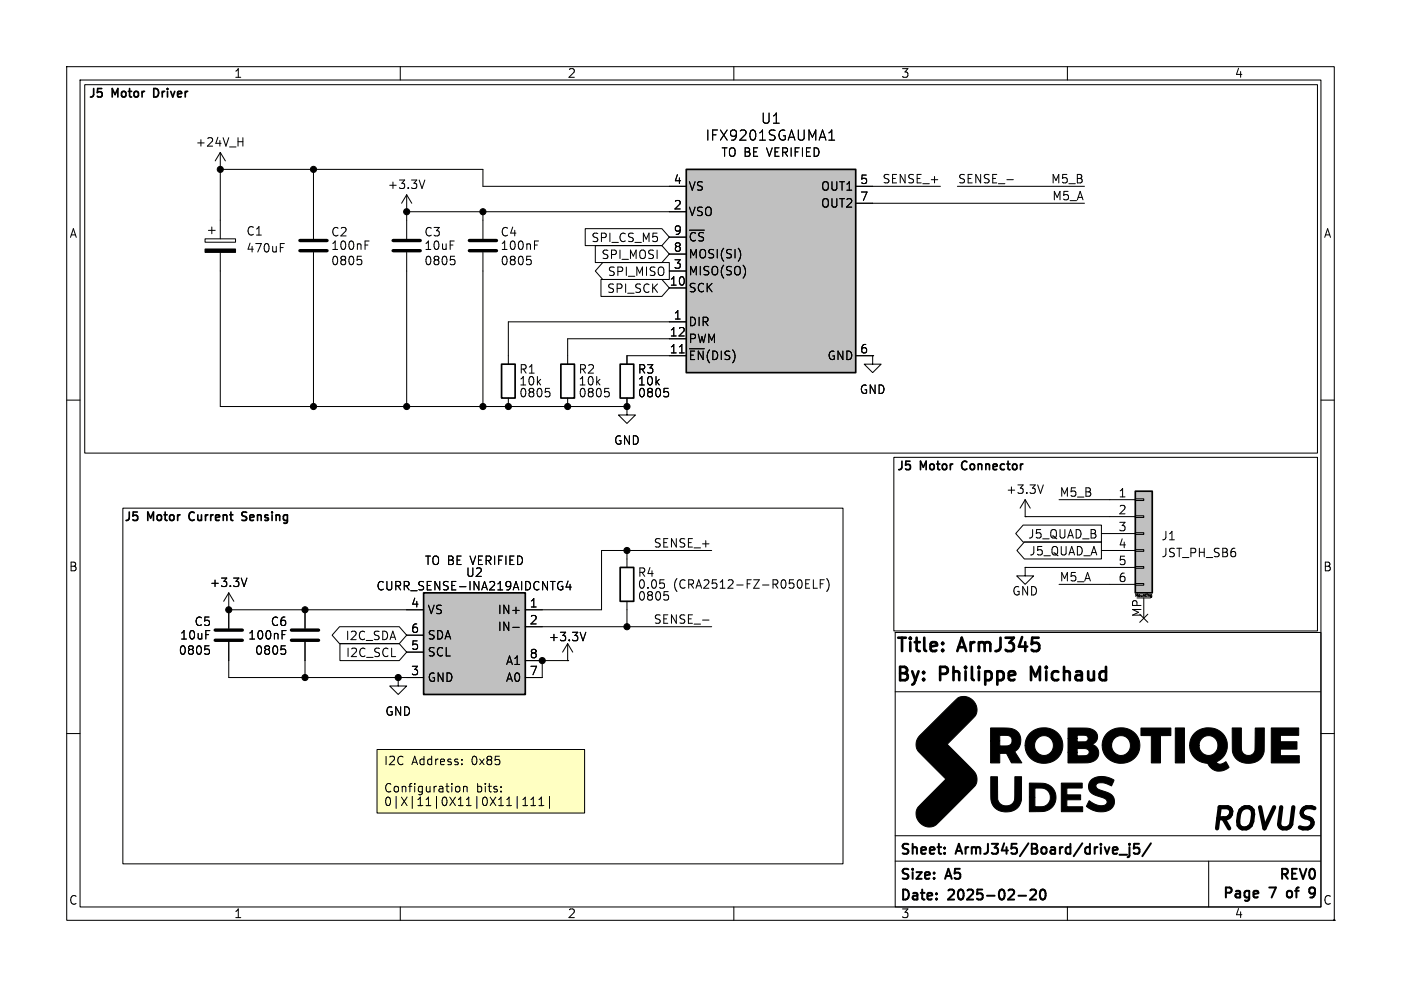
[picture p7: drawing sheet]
<svg xmlns="http://www.w3.org/2000/svg" width="210mm" height="148mm" viewBox="0 0 210 148" stroke-linecap="round" stroke-linejoin="round" font-family="sans-serif">
<g fill="none" stroke="#000" stroke-width=".15">
<path d="M10 10h190v128h-190zM12 12h186v124h-186zM60 10v2M110 10v2M160 10v2M10 60h2M198 60h2M134.2 94.8h63.8v41.2h-63.8zM10 110h2M134.2 103.7h63.7M198 110h2M60 136v2"/>
<path d="M110 136v2M134.2 129.1h63.7M134.2 125.3h63.7M160 136v2M181.2 129.1v6.9"/>
</g>
<path d="M152.7 134.3h1.1M154.4 133.5l.3-.1 .5 .1a.41 .41 0 0 1 0 .5l-.8 .9h.9M156 133.5l.4-.1a.94 .94 0 0 1 0 1.5h-.2a.91 .91 0 0 1-.2-1.4zM167.8 128.2h1.1M169.3 126.5v.2M169.3 127v1.3l-.3 .2M170.7 126.5h-.7l-.1 .7 .3-.1 .5 .1 .1 .2-.1 .5-.2 .1h-.3l-.3-.1M172.5 126.5l-1.3 1.9M196.8 134.5l-.4 .1M196.8 133.1l-.4 .1-.1 .2v.5l.2 .1h.3" fill="none" stroke="#000" stroke-width=".3"/>
<g fill="none" stroke="#000" stroke-width=".4">
<path d="M134.6 95.6h1.2M135.2 95.6v2M136.5 95.6l-.1 .1 .1 .1M136.5 95.6v.1v.1M136.5 95.6v.2M137.4 95.6v1.7M138.5 95.6v1.7M142.9 100v2M143.5 97.6l.7-2 .6 2M144.7 100l-.1 .1 .1 .1M144.7 100l.1 .1-.1 .1M144.7 100v.2"/>
<path d="M145.7 100v1.7M146.7 100l-.1 .1 .1 .1M146.7 100l.1 .1-.1 .1M146.7 100v.2M150 95.6v1.5M150.7 95.6h1.3l-.7 .8M153.2 95.5l-.5 1.5M155.7 95.6h-1l-.1 1M156.8 100l-.1 .1 .1 .1M156.8 100l.1 .1-.1 .1M156.8 100v.2M159.5 100v2"/>
<path d="M165.8 100v2M135.9 100.2l-.3-.2h-.7v2M142 100.2l-.3-.2h-.8v2M154.5 102v-2l.7 1.4 .7-1.4v2"/>
</g>
<g fill="#000" stroke="#000" stroke-width=".15">
<path d="M138 110.2l3.8-3.8a7.6 7.6 0 0 1 2.1-1.9 1.96 1.96 0 0 1 2.3 1.1 1.96 1.96 0 0 1-.6 2.4l-3.6 3.6 3.2 3.2a2.76 2.76 0 0 1 1.3 2.1 2.13 2.13 0 0 1-1 1.6l-4.5 4.5a1.95 1.95 0 0 1-2.7 .7 1.95 1.95 0 0 1-.6-2.8l4.1-4.1-2.3-2.2a8 8 0 0 1-2.1-2.5 1.93 1.93 0 0 1 .6-1.9zM148.5 109.2h1.2a4 4 0 0 1 2.7 .4 1.96 1.96 0 0 1-.3 3.1l1.1 1.7h-1.6l-.7-1.4h-1v1.4h-1.4v-3.3h1.4v.8h.5a.92 .92 0 0 0 1.3-1 .92 .92 0 0 0-1.3-.6h-.5v.8h-1.4zM148.5 116.5h1v3.4a1.32 1.32 0 0 0 1.6 1 1.32 1.32 0 0 0 1-1.6v-2.8h1v3.5a2.38 2.38 0 0 1-3.3 1.6 2.36 2.36 0 0 1-1.3-2.7zM154.3 117.4h1.1a2.39 2.39 0 0 1 2.9 2.2 2.4 2.4 0 0 1-3 2.1h-1v-2.1h.8v1.4h.6a1.44 1.44 0 0 0 1.7-1.4 1.44 1.44 0 0 0-1.7-1.4h-.6v1.4h-.8zM154.5 109.9a2.92 2.92 0 0 1 4.8 1.6 2.82 2.82 0 0 1-2.7 3 2.82 2.82 0 0 1-2.9-2.7h1.4a1.45 1.45 0 0 0 1.9 1.4 1.45 1.45 0 0 0 .6-2.3 1.41 1.41 0 0 0-1.6-.5 1.41 1.41 0 0 0-.9 1.4h-1.4a2.48 2.48 0 0 1 .8-1.9zM160.1 109.2h1.4a4 4 0 0 1 2.6 .4 1.16 1.16 0 0 1 .4 1.2 1.16 1.16 0 0 1-.8 .8 1.4 1.4 0 0 1 1 1.6 1.4 1.4 0 0 1-1.5 1.2h-3.1v-1.6h1.4v.5h1a.58 .58 0 0 0 .8-.5 .58 .58 0 0 0-.8-.5h-1v.5h-1.4v-2h1.4v.5l1.2-.1a.52 .52 0 0 0 .4-.6 .52 .52 0 0 0-.7-.3l-.9-.1v.6h-1.4zM159.1 117.4h3.1v.8h-2.3v1h2.1v.7h-2.1v1.1h2.4v.7h-3.2zM163.6 117a2.98 2.98 0 0 1 3.4 0l-.4 .9-.9-.4-.5-.1a.58 .58 0 0 0-.7 .1 .58 .58 0 0 0-.1 .6l.3 .3 .9 .3a1.51 1.51 0 0 1 1.3 2.1 2.39 2.39 0 0 1-2.7 .8l-.7-.2-.7-.5 .5-.8a2.16 2.16 0 0 0 2.5 .5 .71 .71 0 0 0-.7-1l-.5-.2a1.47 1.47 0 0 1-1.2-2.3zM166 109.9a2.84 2.84 0 0 1 3.4-.5 2.84 2.84 0 0 1 1.4 3.1 2.85 2.85 0 0 1-3.1 1.9 2.85 2.85 0 0 1-2.5-2.7h1.4a1.44 1.44 0 0 0 1.8 1.5 1.44 1.44 0 0 0 .9-2.1 1.41 1.41 0 0 0-1.6-.7 1.41 1.41 0 0 0-1.1 1.3h-1.4a2.41 2.41 0 0 1 .8-1.8zM171 109.2h4.5v1.1h-1.5v4.1h-1.4v-4.1h-1.6zM176.2 109.2h1.3v5.2h-1.3zM179.1 109.9a2.83 2.83 0 0 1 3.4-.5 2.83 2.83 0 0 1 1.4 3.2 3.6 3.6 0 0 1-1.6 1.7l.2 .2a1.04 1.04 0 0 0 1.3-.3l.3 .7a.22 .22 0 0 1 .1 .2 .22 .22 0 0 1-.2 .2 1.95 1.95 0 0 1-3-.8 2.7 2.7 0 0 1-2.7-2.7h1.4a1.45 1.45 0 0 0 2.1 1.3 1.45 1.45 0 0 0 .3-2.4 1.41 1.41 0 0 0-1.5-.3 1.41 1.41 0 0 0-.9 1.4h-1.4a2.46 2.46 0 0 1 .8-1.9z"/>
<path d="M184.7 109.2h1.4v2.4a1.26 1.26 0 0 0 1.4 1.6 1.23 1.23 0 0 0 .6-1.4l.1-2.6h1.3v2.6a2.33 2.33 0 0 1-3.1 2.6 2.39 2.39 0 0 1-1.7-2.9zM190.6 109.2h4.1v1.1h-2.8v.9h2.5v1.1h-2.5v1h2.9v1.1h-4.2z"/>
<circle cx="200" cy="138" r=".01"/>
</g>
<path d="M56.5 112.4h31.1v9.5h-31.1z" fill="#ffffc2"/>
<path d="M102.9 25.4h25.4v30.5h-25.4z" fill="#c0c0c0"/>
<path d="M102.9 25.4h25.4v30.5h-25.4zM75.2 54.6h2v5.1h-2zM84.1 54.6h2v5.1h-2zM93 54.6h2v5.1h-2zM93 85.1h2v5.1h-2z" fill="none" stroke="#000" stroke-width=".25"/>
<g fill="none" stroke="#000" stroke-width=".15">
<path d="M124.4 19.9l.3-.4v1.5M100.3 31.8h2.6M100.3 27.9h2.6M100.3 38.1h2.6M100.3 35.6h2.6M111 37.8v.8M124.2 21h.9M128.3 27.9h2.5M128.3 30.5h2.5M76.2 53.3v1.3M76.2 59.7v1.3M81.8 58.2h.6"/>
<path d="M82.2 58.7l.2 .3v.3l-.2 .2M85.1 53.3v1.3M85.1 59.7v1.3M90.7 58.2h.6M91.1 58.7l.2 .3v.3l-.2 .2M94 53.3v1.3M94 59.7v1.3M99.6 58.2h.6M100 58.7l.2 .3v.3l-.2 .2M100.3 48.3h2.6M100.3 43.2h2.6M100.3 53.3h2.6"/>
<path d="M100.3 50.8h2.6M100.3 40.6h2.6M101.8 52.9h.8M128.3 53.3h2.5M94 61v1.2h1.2l-1.2 1.3-1.3-1.3h1.3M94 61h.1M153.7 77.5h.1M153.7 74.9l-.8 1.3M153.7 74.9v2.6M153.7 74.9l.7 1.3M156.4 72.7l-.4 1.3M30.7 96.8h.6"/>
<path d="M31.2 97.3l.2 .3v.3l-.2 .2M34.3 91.4h.1M34.3 88.9l-.8 1.3M34.3 88.9v5.3M34.3 96.3v2.8M34.3 88.9l.8 1.3M37 86.7l-.4 1.3M42.2 96.8h.6M42.3 95.2h.4M42.6 97.3l.2 .3v.3l-.2 .2M45.7 91.4v2.8M45.7 96.3v2.8"/>
<path d="M85.1 99.1h.1M85.1 96.5v2.6M85.1 96.5l-.8 1.3M85.1 96.5l.8 1.3M87.8 94.8l-.4 1.3M94 83.8v1.3M94 90.2v1.2M98.9 86.9h.6M99.5 87.5l.1 .2-.1 .4M99.6 88.7h.6M100 89.2l.2 .2v.3l-.2 .3M120.8 86.9h.6"/>
<path d="M120.8 87.5h.4M120.8 88.2h.6M121.9 86.9v1.3h.6M123 87.5h.4M123.6 86.9h-.6v1.3M123.9 86.8a1.46 1.46 0 0 1 0 1.9M153.7 85.1v1.3h1.2l-1.2 1.2-1.3-1.2h1.3M153.7 85.1h.1M59.7 101.6v1.3h1.3l-1.3 1.2-1.3-1.2h1.3M59.7 101.6h.1"/>
</g>
<path d="M32.3 96h4M32.3 94.5h4M43.7 96h4.1M43.7 94.5h4.1" fill="none" stroke="#000" stroke-width=".51"/>
<path d="M63.5 88.9h15.2v15.2h-15.2z" fill="#c0c0c0"/>
<path d="M63.5 88.9h15.2v15.2h-15.2z" fill="none" stroke="#000" stroke-width=".25"/>
<g fill="none" stroke="#000" stroke-width=".15">
<path d="M61 33v2.8M61 37.8v2.8M67.5 38.4h.6M68 38.9l.2 .3v.3l-.2 .2M72.4 33v2.8M72.4 37.8v2.8M79 38.4h.6M79.4 38.9l.2 .3v.3l-.2 .2M80.1 36.7h.4M80.1 36.1h.6M130.8 53.3v1.3h1.3l-1.3 1.3-1.3-1.3h1.3M130.8 53.3h.1"/>
<path d="M61 91.4h2.5M61 97.8h2.5M61 95.3h2.5M76.9 94.1h.9M78.7 91.4h2.6M78.7 94h2.6M78.7 99.1h2.6M85.2 87.1l-.4 .9h.8M85.5 87.6v.9M61 101.6h2.5M78.7 101.6h2.6"/>
</g>
<path d="M58.9 37.6h4.1M58.9 36.1h4.1M70.4 37.6h4M70.4 36.1h4" fill="none" stroke="#000" stroke-width=".51"/>
<path d="M170.2 73.7h2.5v15.2h-2.5z" fill="#c0c0c0"/>
<g fill="none" stroke="#000" stroke-width=".15">
<path d="M12.7 12.7h184.8v55.2h-184.8zM124.4 19.9l.3-.4v1.5M30.7 35.8h4.6v.5h-4.6zM31.2 34.5h1.1M31.7 34v1.1M33 25.4h.1M33 22.9v12.9M33 37.8v23.2h61M33 22.9l-.7 1.2M33 22.9l.8 1.2M33 25.4h39.4v2.5h30.5M35.7 21.3h.7"/>
<path d="M36.4 20.6v1.3M42 37.1h.4M42 36.5h.6M47 25.4v10.4M47 37.8v23.2M53.6 38.4h.6M54 38.9l.2 .3v.3l-.2 .2M54.7 36.7h.4M54.7 36.1h.6M61 31.8h.1M61 29.2l-.8 1.3M61 29.2v3.8"/>
<path d="M61 29.2l.7 1.3M61 31.8h41.9M63.7 27l-.4 1.3M72.4 31.8v1.2M87.7 34.3h11.5l1.1 1.3-1.1 1.2h-11.5zM89.2 36.8h10l1.1 1.3-1.1 1.3h-10zM90.3 39.4h10v2.5h-10l-1.1-1.3zM100.3 38.1h2.6M100.3 35.6h2.6M111 37.8v.8M124.2 21h.9M128.3 27.9h12.7"/>
<path d="M128.3 30.5h34.3M143.5 27.9h19.1M150.9 26.9h1M61 40.6v20.4M72.4 40.6v20.4M90.1 41.9h9.1l1.1 1.3-1.1 1.3h-9.1zM94 59.7v1.3M99.6 58.2h.6M100 58.7l.2 .3v.3l-.2 .2M100.3 43.2h2.6M100.3 40.6h2.6M101.8 52.9h.8"/>
<path d="M102.9 48.3h-26.7v5M102.9 53.3h-8.9v1.3M102.9 50.8h-17.8v2.5M128.3 53.3h2.5M130.8 53.3h.1M18.4 76.2h108v53.3h-108zM94 61h.1M134 68.6h63.5v26h-63.5zM153.4 78.7h11.7v2.6h-11.7l-1.1-1.3zM153.7 77.5h16.5M158.7 74.9h11.5M170.2 79.9h1.2v.2h-1.2z"/>
<path d="M170.2 77.3h1.2v.3h-1.2zM170.2 74.8h1.2v.3h-1.2zM30.7 96.8h.6M31.2 97.3l.2 .3v.3l-.2 .2M34.3 91.4h.1M34.3 91.4h29.2M34.3 96.3v5.3h29.2M34.3 91.4v2.8M37 86.7l-.4 1.3M42.2 96.8h.6M42.3 95.2h.4M42.6 97.3l.2 .3v.3l-.2 .2"/>
<path d="M45.7 91.4v2.8M45.7 96.3v5.3M50.9 94h8.9l1.2 1.3-1.2 1.2h-8.9l-1.1-1.2zM51 96.5h8.8l1.2 1.3-1.2 1.3h-8.8zM61 97.8h2.5M61 95.3h2.5M76.9 94.1h.9M78.7 94h28M78.7 99.1h6.4M81.3 99.1v2.5h-2.6M85.1 99.1h.1M85.2 87.1l-.4 .9h.8"/>
<path d="M85.5 87.6v.9M87.8 94.8l-.4 1.3M94 82.6v1.2M94 91.4v2.6M105.3 93h1M106.7 82.6h-16.5v8.8h-11.5M153.5 81.3h11.6v2.5h-11.6l-1.1-1.2zM153.7 85.1h16.5M158.7 87.6h11.5M165.1 80h5.1M165.1 82.6h5.1M170.2 87.5h1.2v.3h-1.2z"/>
<path d="M170.2 85h1.2v.2h-1.2zM170.2 82.4h1.2v.3h-1.2zM170.3 89.4v-.3l.1 .2 .1-.2v.3M170.4 89.7h2.1M170.8 92.1l1.3 1.2M171.4 89.7v3M171.7 89.1v.3M171.9 89.1h.1M172.1 92.1l-1.3 1.2M172.6 89.2v.3l-.1 .1M172.6 89.2l-.1 .1v.1h.1M56.5 112.4h31.1v9.5h-31.1z"/>
<path d="M59.7 101.6h.1M68.4 118l.3-.1 .2 .3v.4l-.2 .2-.3-.1M69.2 114.5v.2M69.2 113.9v.1M69.5 118l.2-.1 .3 .1v.8M69.5 117.9v.9M75.1 118.6v.2M75.1 118v.1M76 119.9l.3-.4v1.3M77.5 119.4v1.8M78.4 119.9l.3-.4v1.3M79.6 119.9l.3-.4v1.3"/>
<path d="M80.8 119.9l.4-.4v1.3M82.4 119.4v1.8M76 120.8h.7M78.4 120.8h.7M79.6 120.8h.7M80.8 120.8h.7"/>
</g>
<path d="M23.4 13.3h-.3v1.2h.3M28.4 77l-.1 .3 .1 .6M36.2 78h.7M37 76.8h-.5l-.3 .2 .2 .3 .5 .2M144.3 69.3l-.2 .4 .2 .5M170.2 73.7h2.5v15.2h-2.5z" fill="none" stroke="#000" stroke-width=".25"/>
<g fill="#000" stroke="#000" stroke-width=".15">
<path d="M30.7 37.3h4.6v.5h-4.6z"/>
<circle cx="33" cy="25.4" r=".46"/>
<circle cx="47" cy="25.4" r=".46"/>
<circle cx="61" cy="31.8" r=".46"/>
<circle cx="72.4" cy="31.8" r=".46"/>
<circle cx="47" cy="61" r=".46"/>
<circle cx="61" cy="61" r=".46"/>
<circle cx="72.4" cy="61" r=".46"/>
<circle cx="76.2" cy="61" r=".46"/>
<circle cx="85.1" cy="61" r=".46"/>
<circle cx="94" cy="61" r=".46"/>
<circle cx="34.3" cy="91.4" r=".46"/>
<circle cx="45.7" cy="91.4" r=".46"/>
<circle cx="81.3" cy="99.1" r=".46"/>
<circle cx="94" cy="82.6" r=".46"/>
<circle cx="94" cy="94" r=".46"/>
<circle cx="45.7" cy="101.6" r=".46"/>
<circle cx="59.7" cy="101.6" r=".46"/>
</g>
<path d="M45 37.6h4M45 36.1h4" fill="none" stroke="#000" stroke-width=".51"/>
<text font-size="4.4" x="180.8" y="125.3">ROVUS</text>
<g font-size="2.8">
<text x="134.2" y="98.8">Title:</text>
<text x="143.8" y="98.8">ArmJ345</text>
<text x="134.2" y="103.1">By:</text>
<text x="141" y="103.1">Philippe</text>
<text x="155.4" y="103.1">Michaud</text>
</g>
<g font-size="2.1">
<text x="105.7" y="21.3">IFX9201SGAUMA1</text>
<text x="114" y="18.8">U1</text>
<text x="134.8" y="128.6">Sheet:</text>
<text x="143.5" y="128.6">ArmJ345/Board/drive_j5/</text>
<text x="134.8" y="132.3">Size:</text>
<text x="134.8" y="135.4">Date:</text>
<text x="141.9" y="132.3">A5</text>
<text x="142.3" y="135.4">2025-02-20</text>
<text x="183" y="135.1">Page</text>
<text x="190.2" y="135.1">7</text>
<text x="191.4" y="132.3">REV0</text>
<text x="193.4" y="135.1">of</text>
<text x="197.4" y="135.1">9</text>
</g>
<g font-size="1.8">
<text x="35" y="11.9">1</text>
<text x="85" y="11.9">2</text>
<text x="135" y="11.9">3</text>
<text x="185" y="11.9">4</text>
<text x="13.2" y="15">J5</text>
<text x="16.9" y="15">Motor</text>
<text x="23.6" y="15">Driver</text>
<text x="29.2" y="22.2">+24V_H</text>
<text x="108" y="23.7">TO BE VERIFIED</text>
<text x="58" y="28.5">+3.3V</text>
<text x="100.9" y="27.7">4</text>
<text x="103.1" y="28.8">VS</text>
<text x="123" y="28.8">OUT1</text>
<text x="128.8" y="27.7">5</text>
<text x="132.2" y="27.6">SENSE_+</text>
<text x="143.5" y="27.6">SENSE_-</text>
<text x="157.5" y="27.6">M5_B</text>
<text x="10.3" y="35.9">A</text>
<text x="36.8" y="35.5">C1</text>
<text x="49.5" y="35.7">C2</text>
<text x="63.5" y="35.7">C3</text>
<text x="74.9" y="35.7">C4</text>
<text x="100.9" y="31.5">2</text>
<text x="100.9" y="35.3">9</text>
<text x="103.1" y="32.6">VSO</text>
<text x="123" y="31.3">OUT2</text>
<text x="128.8" y="30.2">7</text>
<text x="157.6" y="30.1">M5_A</text>
<text x="198.4" y="35.9">A</text>
<text x="36.8" y="38.1">470uF</text>
<text x="49.5" y="37.7">100nF</text>
<text x="49.5" y="40">0805</text>
<text x="63.5" y="37.7">10uF</text>
<text x="63.5" y="40">0805</text>
<text x="74.9" y="37.7">100nF</text>
<text x="74.9" y="40">0805</text>
<text x="88.5" y="36.5">SPI_CS_M5</text>
<text x="90" y="39.1">SPI_MOSI</text>
<text x="91" y="41.6">SPI_MISO</text>
<text x="100.9" y="40.4">3</text>
<text x="100.9" y="37.8">8</text>
<text x="103.1" y="41.5">MISO(SO)</text>
<text x="103.1" y="39">MOSI(SI)</text>
<text x="103.1" y="36.4">~{CS}</text>
<text x="90.9" y="44.1">SPI_SCK</text>
<text x="100.3" y="42.9">10</text>
<text x="103.1" y="44">SCK</text>
<text x="100.3" y="53.1">11</text>
<text x="100.3" y="50.5">12</text>
<text x="100.9" y="48">1</text>
<text x="103.1" y="49.1">DIR</text>
<text x="103.1" y="51.7">PWM</text>
<text x="128.8" y="53.1">6</text>
<text x="77.7" y="56.2">R1</text>
<text x="77.7" y="58">10k</text>
<text x="77.7" y="59.8">0805</text>
<text x="86.6" y="56.2">R2</text>
<text x="86.6" y="58">10k</text>
<text x="86.6" y="59.8">0805</text>
<text x="95.5" y="56.2">R3</text>
<text x="95.5" y="58">10k</text>
<text x="95.5" y="59.8">0805</text>
<text x="103.1" y="54.2">~{EN}(DIS)</text>
<text x="123.9" y="54.2">GND</text>
<text x="128.8" y="59.3">GND</text>
<text x="91.9" y="66.9">GND</text>
<text x="134.4" y="70.9">J5</text>
<text x="138" y="70.9">Motor</text>
<text x="144.8" y="70.9">Connector</text>
<text x="150.7" y="74.3">+3.3V</text>
<text x="158.7" y="74.6">M5_B</text>
<text x="167.6" y="74.7">1</text>
<text x="167.6" y="77.2">2</text>
<text x="18.5" y="78.5">J5</text>
<text x="22.2" y="78.5">Motor</text>
<text x="28.9" y="78.5">Current</text>
<text x="37.4" y="78.5">Sensing</text>
<text x="97.9" y="82.2">SENSE_+</text>
<text x="154" y="81">J5_QUAD_B</text>
<text x="154.2" y="83.5">J5_QUAD_A</text>
<text x="167.6" y="79.8">3</text>
<text x="167.6" y="82.3">4</text>
<text x="174" y="81.2">J1</text>
<text x="174" y="83.8">JST_PH_SB6</text>
<text x="10.3" y="85.9">B</text>
<text x="31.3" y="88.2">+3.3V</text>
<text x="56.3" y="88.7">CURR_SENSE-INA219AIDCNTG4</text>
<text x="63.6" y="84.9">TO BE VERIFIED</text>
<text x="69.7" y="86.7">U2</text>
<text x="95.5" y="86.7">R4</text>
<text x="95.5" y="88.5">0.05</text>
<text x="100.9" y="88.5">(CRA2512-FZ-R050ELF)</text>
<text x="151.6" y="89.5">GND</text>
<text x="158.7" y="87.3">M5_A</text>
<text x="167.6" y="84.8">5</text>
<text x="167.6" y="87.4">6</text>
<text x="198.3" y="85.9">B</text>
<text x="29.1" y="94.1">C5</text>
<text x="40.5" y="94.1">C6</text>
<text x="61.5" y="91.2">4</text>
<text x="61.5" y="95">6</text>
<text x="64" y="92.3">VS</text>
<text x="74.5" y="92.3">IN+</text>
<text x="74.5" y="94.8">IN-</text>
<text x="79.3" y="91.2">1</text>
<text x="79.3" y="93.7">2</text>
<text x="95.5" y="90.3">0805</text>
<text x="97.9" y="93.6">SENSE_-</text>
<text x="171.2" y="92.6" transform="rotate(-90 171.2 92.6)">MP</text>
<text x="26.7" y="98.4">0805</text>
<text x="26.9" y="96.1">10uF</text>
<text x="37.1" y="96.1">100nF</text>
<text x="38.1" y="98.4">0805</text>
<text x="51.7" y="96.2">I2C_SDA</text>
<text x="51.8" y="98.7">I2C_SCL</text>
<text x="61.5" y="101.3">3</text>
<text x="61.5" y="97.5">5</text>
<text x="64" y="98.7">SCL</text>
<text x="64" y="96.1">SDA</text>
<text x="75.7" y="99.9">A1</text>
<text x="79.3" y="101.3">7</text>
<text x="79.3" y="98.8">8</text>
<text x="82.1" y="96.4">+3.3V</text>
<text x="57.7" y="107.5">GND</text>
<text x="64" y="102.5">GND</text>
<text x="75.7" y="102.5">A0</text>
<text x="57.5" y="115.1">I2C</text>
<text x="57.5" y="119.2">Configuration</text>
<text x="61.7" y="115.1">Address:</text>
<text x="70.8" y="115.1">0x85</text>
<text x="71.4" y="119.2">bits:</text>
<text x="57.5" y="121.2">0|X|11|0X11|0X11|111|</text>
<text x="10.3" y="135.9">C</text>
<text x="35" y="137.9">1</text>
<text x="85" y="137.9">2</text>
<text x="135" y="137.9">3</text>
<text x="185" y="137.9">4</text>
<text x="198.3" y="135.9">C</text>
</g>
<text font-size=".5" x="170" y="89.7">Mounting</text>
</svg>
